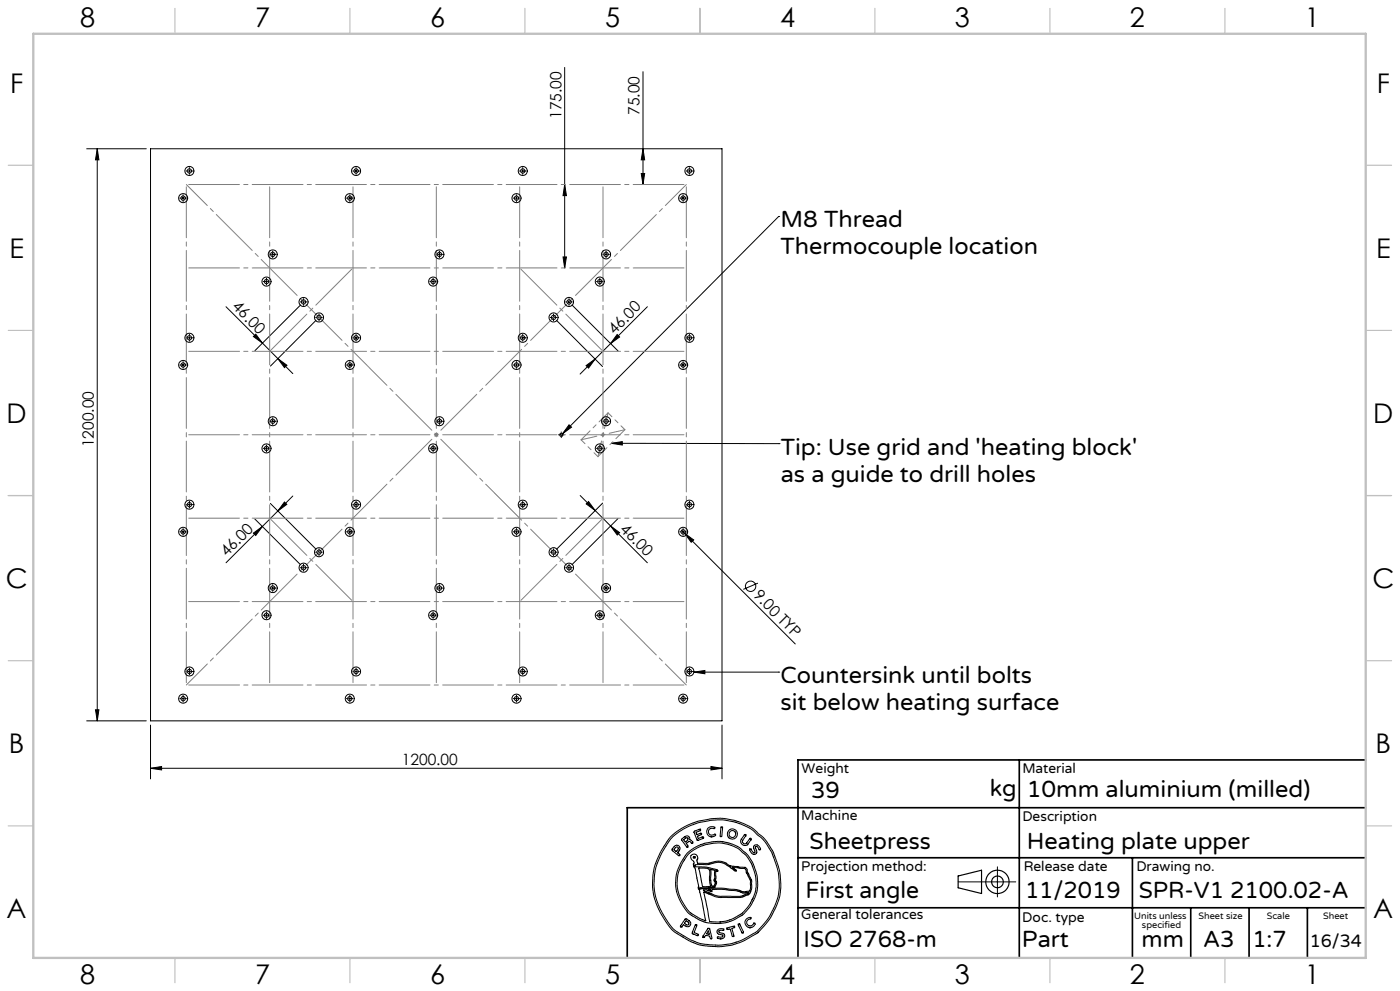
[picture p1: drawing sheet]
<svg xmlns="http://www.w3.org/2000/svg" width="420mm" height="297mm" viewBox="0 0 420 297" stroke-linecap="round" stroke-linejoin="round" font-family="sans-serif">
<g fill="none" stroke="#000" stroke-width=".3">
<path d="M169.4 20.2v60.1M192.9 21.5v33.8M26 44.6h17.9M29.2 44.6l.5 3.3h-1.1zM29.2 44.6v171.4M45.2 44.6h171.4v171.4h-171.4zM53.9 59.4h.3M54.6 59.4h.7M54.9 58.4v.3M54.9 59v.8M55.7 59.4h.3M55.8 51.3h.3"/>
<path d="M56.4 51.3h.8M56.8 50.2v.3M56.8 50.9v.7M56.8 52v.2M57.5 51.3h.3M103.9 59.4h.3M104.6 59.4h.7M105 58.4v.3M105 59v.8M105.7 59.4h.2M105.8 51.3h.3M106.5 51.3h.7"/>
<path d="M106.8 50.2v.3M106.8 50.9v.7M106.8 52v.2M107.6 51.3h.2M154 59.4h.2M154.6 59.4h.7M154.9 58.4v.3M154.9 59v.8M155.7 59.4h.3M155.8 51.3h.3M156.5 51.3h.7M156.8 50.2v.3"/>
<path d="M156.8 50.9v.7M156.8 52v.2M157.6 51.3h.2M169.4 55.3l.5 3.3h-1zM192.4 52h1l-.5 3.3zM192.9 44.6l.5 3.3h-1zM203.9 59.4h.3M204.6 59.4h.7M204.9 58.4v.3M204.9 59v.8M205.7 59.4h.3M205.8 51.3h.3"/>
<path d="M206.4 51.3h.8M206.8 50.2v.3M206.8 50.9v.7M206.8 52v.2M207.5 51.3h.3M54.9 60.1v.3M80.8 76.2h.3M81.5 76.2h.7M81.8 75.2v.3M81.8 75.9v.7M81.8 77v.3M82.6 76.2h.2"/>
<path d="M105 60.1v.3M130.8 76.2h.3M131.4 76.2h.8M131.8 75.2v.3M131.8 75.9v.7M131.8 77v.3M132.5 76.2h.3M154.9 60.1v.3M168.9 77h1l-.5 3.3zM180.8 76.2h.3M181.5 76.2h.7M181.8 75.2v.3"/>
<path d="M181.8 75.9v.7M181.8 77v.3M182.6 76.2h.2M204.9 60.1v.3M233.6 64.9h.1M233.6 64.9l-64.8 65.1M67.8 91.9l10.9 10.9M79 84.4h.2M79.6 84.4h.7M79.9 83.4v.3M79.9 84v.7M79.9 85.1v.3"/>
<path d="M80.7 84.4h.3M90.1 90.5h.2M90.2 91.4l-13.7 13.7M90.7 90.5h.7M91.1 89.5v.3M91.1 90.1v.8M91.1 91.2v.3M91.8 90.5h.3M94.7 95.1h.3M94.8 96l-13.7 13.7M95.4 95.1h.7M95.7 94.1v.3"/>
<path d="M95.7 94.8v.7M95.7 95.9v.2M96.4 95.1h.3M128.9 84.4h.3M129.6 84.4h.7M129.9 83.4v.3M129.9 84v.7M129.9 85.1v.3M130.7 84.4h.3M165.1 95.1h.2M165.7 95.1h.7M166.1 94.1v.3"/>
<path d="M166.1 94.8v.7M166.1 95.8v.3M166.8 95.1h.3M167 96l13.8 13.9M169.7 90.5h.3M170.4 90.5h.7M170.7 89.5v.3M170.7 90.1v.7M170.7 91.2v.3M171.4 90.5h.3M171.6 91.4l13.8 13.8M178.9 84.4h.3"/>
<path d="M179.6 84.4h.7M180 83.4v.3M180 84v.7M180 85.1v.3M180.7 84.4h.2M194.2 91.9l-20.2 20.2M53.9 109.4h.3M54.6 109.4h.7M54.9 108.4v.3M54.9 109v.7M54.9 110.1v.3M55.7 109.4h.3"/>
<path d="M55.8 101.2h.3M56.4 101.2h.8M56.8 100.2v.3M56.8 100.9v.7M56.8 102v.2M57.5 101.2h.3M76.7 100.2l2 2.6-2.7-1.9zM78.7 102.8l4.7 4.7M83.4 107.5l2.7 2-.8 .7zM83.4 107.5l4.4 4.5M103.9 109.4h.3M104.6 109.4h.7"/>
<path d="M105 108.4v.3M105 109v.7M105 110.1v.3M105.7 109.4h.2M105.8 101.2h.3M106.5 101.2h.7M106.8 100.2v.3M106.8 100.9v.7M106.8 102v.2M107.6 101.2h.2M154 109.4h.2M154.6 109.4h.7"/>
<path d="M154.9 108.4v.3M154.9 109v.7M154.9 110.1v.3M155.7 109.4h.3M155.8 101.2h.3M156.5 101.2h.7M156.8 100.2v.3M156.8 100.9v.7M156.8 102v.2M157.6 101.2h.2M175.8 109.6l2.7-2-1.9 2.7zM185.1 100.3l.8 .7-2.7 2z"/>
<path d="M203.9 109.4h.3M204.6 109.4h.7M204.9 108.4v.3M204.9 109v.7M204.9 110.1v.3M205.7 109.4h.3M205.8 101.2h.3M206.4 101.2h.8M206.8 100.2v.3M206.8 100.9v.7M206.8 102v.2M207.5 101.2h.3"/>
<path d="M79 134.4h.2M79.6 134.4h.7M79.9 133.4v.3M79.9 134v.8M79.9 135.1v.3M80.7 134.4h.3M80.8 126.3h.3M81.5 126.3h.7M81.8 125.2v.3M81.8 125.9v.7M81.8 127v.2M82.6 126.3h.2"/>
<path d="M128.9 134.4h.3M129.6 134.4h.7M129.9 133.4v.3M129.9 134v.8M129.9 135.1v.3M130.7 134.4h.3M130.8 126.3h.3M131.4 126.3h.8M131.8 125.2v.3M131.8 125.9v.7M131.8 127v.2M132.5 126.3h.3"/>
<path d="M167.5 130.3h.1M168 130.3h.7M168.4 129.5v.1M168.4 130v.7M168.4 131.1v.1M169.1 130.3h.1M170.7 127.3l.7 .7-2.6 2zM178.9 134.4h.3M179.6 134.4h.7M180 133.4v.3M180 134v.8M180 135.1v.3"/>
<path d="M180.7 134.4h.2M180.8 126.3h.3M181.5 126.3h.7M181.8 125.2v.3M181.8 125.9v.7M181.8 127v.2M182.6 126.3h.2M183.4 132.9l3.3-.5v1zM183.4 132.9l50.3 .1M233.7 133h.1M53.9 159.4h.3M54.6 159.4h.7"/>
<path d="M54.9 158.4v.3M54.9 159v.7M55.7 159.4h.3M55.8 151.2h.3M56.4 151.2h.8M56.8 150.2v.3M56.8 150.9v.7M56.8 152v.3M57.5 151.2h.3M76 159.8l2.7-2-2 2.7zM76.4 155.5l13.8 13.8M78.7 157.8l-10.9 10.9"/>
<path d="M81.1 150.9l13.7 13.7M85.3 150.5l.7 .7-2.6 1.9zM87.8 148.7l-9.1 9.1M103.9 159.4h.3M104.6 159.4h.7M105 158.4v.3M105 159v.7M105.7 159.4h.2M105.8 151.2h.3M106.5 151.2h.7M106.8 150.2v.3M106.8 150.9v.7"/>
<path d="M106.8 152v.3M107.6 151.2h.2M154 159.4h.2M154.6 159.4h.7M154.9 158.4v.3M154.9 159v.7M155.7 159.4h.3M155.8 151.2h.3M156.5 151.2h.7M156.8 150.2v.3M156.8 150.9v.7M156.8 152v.3"/>
<path d="M157.6 151.2h.2M174.1 148.5l4.4 4.5M175.9 151l.7-.7 1.9 2.7zM178.5 153l15.7 15.7M180.8 150.8l-13.8 13.8M183.2 157.7l2.7 1.9-.7 .7zM185.4 155.4l-13.8 13.8M203.9 159.4h.3M204.5 158.9l.9 .9M204.6 159.4h.7M204.9 158.4v.3M204.9 159v.7"/>
<path d="M205.4 159.8l2.7 2-.7 .7zM205.4 159.8l33.2 33.2M205.7 159.4h.3M205.8 151.2h.3M206.4 151.2h.8M206.8 150.2v.3M206.8 150.9v.7M206.8 152v.3M207.5 151.2h.3M54.9 160.1v.3M80.8 176.2h.3M81.5 176.2h.7"/>
<path d="M81.8 175.2v.3M81.8 175.9v.7M81.8 177v.2M82.6 176.2h.2M90.1 170.1h.2M90.7 170.1h.7M91.1 169.1v.3M91.1 169.8v.7M91.1 170.9v.2M91.8 170.1h.3M94.7 165.5h.3M95.4 165.5h.7"/>
<path d="M95.7 164.5v.3M95.7 165.1v.8M95.7 166.2v.3M96.4 165.5h.3M105 160.1v.3M130.8 176.2h.3M131.4 176.2h.8M131.8 175.2v.3M131.8 175.9v.7M131.8 177v.2M132.5 176.2h.3M154.9 160.1v.3"/>
<path d="M165.1 165.5h.2M165.7 165.5h.7M166.1 164.5v.3M166.1 165.1v.7M166.1 166.2v.3M166.8 165.5h.3M169.7 170.1h.3M170.4 170.1h.7M170.7 169.1v.3M170.7 169.8v.7M170.7 170.8v.3M171.5 170.1h.2"/>
<path d="M180.8 176.2h.3M181.5 176.2h.7M181.8 175.2v.3M181.8 175.9v.7M181.8 177v.2M182.6 176.2h.2M204.9 160.1v.3M227.4 174.8l-4.4 1.8M79 184.4h.2M79.6 184.4h.7M79.9 183.4v.3M79.9 184v.7"/>
<path d="M79.9 185.1v.3M80.7 184.4h.3M128.9 184.4h.3M129.6 184.4h.7M129.9 183.4v.3M129.9 184v.7M129.9 185.1v.3M130.7 184.4h.3M178.9 184.4h.3M179.6 184.4h.7M180 183.4v.3M180 184v.7"/>
<path d="M180 185.1v.3M180.7 184.4h.2M26 216h17.9M28.6 212.7h1.1l-.5 3.3zM45.2 217.3v16.1M53.9 209.4h.3M54.6 209.4h.7M54.9 208.4v.3M54.9 209v.8M54.9 210.1v.3M55.7 209.4h.3M55.8 201.3h.3"/>
<path d="M56.4 201.3h.8M56.8 200.2v.3M56.8 200.9v.7M56.8 202v.2M57.5 201.3h.3M103.9 209.4h.3M104.6 209.4h.7M105 208.4v.3M105 209v.8M105 210.1v.3M105.7 209.4h.2M105.8 201.3h.3"/>
<path d="M106.5 201.3h.7M106.8 200.2v.3M106.8 200.9v.7M106.8 202v.2M107.6 201.3h.2M154 209.4h.2M154.6 209.4h.7M154.9 208.4v.3M154.9 209v.8M154.9 210.1v.3M155.7 209.4h.3M155.8 201.3h.3"/>
<path d="M156.5 201.3h.7M156.8 200.2v.3M156.8 200.9v.7M156.8 202v.2M157.6 201.3h.2M203.9 209.4h.3M204.6 209.4h.7M204.9 208.4v.3M204.9 209v.8M204.9 210.1v.3M205.7 209.4h.3M205.8 201.3h.3"/>
<path d="M206.4 201.3h.8M206.8 200.2v.3M206.8 200.9v.7M206.8 202v.2M207.5 201.3h.3M208.2 201.4l3.3-.5v1zM208.2 201.4h25.4M216.6 217.3v16.1M233.6 201.4h.1M45.2 230.3l3.3-.6v1zM45.2 230.3h171.4M213.3 229.7l3.3 .6-3.3 .4z"/>
<path d="M201.2 250.8l3.2-2.5 3.4-1.6 1.8-.6 3.4-.7 3.2-.2 4.1 .6 3.3 1.2 2.4 1.4 3.1 2.6 2.7 4.1 1.5 4 .7 2.8 .2 4.3-.5 3.2-2.2 5.1-1.7 2.3-2.5 2.8-3.9 2.2-2.4 1-2.1 .6-3.7 .3-4.1-.3-2.1-.5-3-1.4-4.5-2.9-2.2-3.1-2.1-3.9-1-2.8-.4-2.8 .1-3.9 .7-3.3 2-4.3zM201.8 250.8l3.3-2.4 3.5-1.5 4.6-1.1 3.7-.1 3.6 .7 3.8 1.5 1.4 .8 3.2 2.9 2.6 3.9 1.2 3.2 .9 3.2 .2 4.2-.5 3-.9 2.6-1.3 2.6-1.2 1.7-2.9 3.3-4.1 2.3-3.4 1.2-3 .4h-2.8l-3.5-.4-2.8-1-4.2-2.5-1.7-1.4-2.3-3.4-1.7-3.3-1-3.1-.3-3.2 .3-3.7 .6-2.4 1.8-3.8zM202.4 253.6l.8-.3 .7 .6v.7l-.6 .9 .7 .6-.1 .3h-.3l-2-1.6zM202.7 254l.5-.2 .3 .4-.6 1-.7-.5zM204.5 251.4l1.2-.8h.7l.5 .5v.6l.5 .1 .5 .8-.3 .2-.7-.6-.4 .1-.6 .4 .5 .8-.3 .4-1.6-2.1zM205.1 251.6l.9-.6 .4 .3v.4l-.8 .6zM206.1 253.9h.1M206.4 256.1l1.9-1.5 3.3-1.5 3.6-.5 3.1 .4 3.1 1.3 2 1.6 1.9 2.7 .8 1.9 .7 2.7-.1 3.7-.8 2.2-1.7 2.9-1.6 1.8-3.1 1.7-1.8 .6-1.8 .2-2.4-.1a.7 .7 0 0 1-.8-.9l-1.6-8 4.5 1.7 6.9-.1 2.1-.8 .5-.7 .4-1.3v-2.2l-1.3-2.5-.1-.9-.5-.5-4.5-.5-1.7-1-1.5-.4-1.3 .1-2.1 .6h-3.2l-.2-1.1 .2-.6-.2-.7-.7-.4-.9 .2-.3 .4 .1 .6 .9 1-.1 1.4 .5 .7 1 5.3-.2 .6 .4 .5 .3 1.1 1.6 8.2-1.4-.6-3.1-1.8-.8-.7-2-3.1-1.1-3-.2-2.4 .4-2.8 1.1-2.8zM208.2 249.2l1.9-.7v.5l-1.3 .4v.3l.3 .5 1.1-.5 .3 .2-.1 .3-1.2 .4 .3 .7 1.3-.5 .2 .1v.3l-1.8 .6zM209.3 251.9h.1M212.4 248.2l.9-.4 1.1 .1-.1 .5-.9-.2-.6 .3-.3 .9 .6 .8 .8 .1 .6-.3 .2 .4-1 .4-1.2-.3-.5-1.1zM213.3 250.8h.1"/>
<path d="M216.4 247.8h.2l.2 .4-.3 2.4-.3 .2-.2-.4zM223.3 250.2l.4-.1 .1 .3-1.1 1.6 .4 .8h.7l1.2-1.6 .4 .2-1 1.6-.6 .4-1.1-.3-.5-.9 .2-.7zM224.9 254.5l.3-.1 .6 .9 .6 .2-.3-1.8 .5-.5 .8 .2 .8 1-.3 .3-.7-1h-.5l-.1 .4 .4 1.4-.6 .6-1-.5zM226.1 256h.1M299.2 259.8v9M202.9 266.9l-.2-2.4 .3-3 1.1-2.6 1.6-2.6 1.5-1.5 2.2-1.3 2-.8 2.4-.4 2.3-.1 2.3 .4 3.4 1.4 2.2 1.9 1.2 1.7 .9 1.7 1.1 3.3 .1 2.8-.2 1.8-.6 1.8-1.5 2.7-2.4 2.6-2.7 1.5-2.3 .8-2.8 .2-3.1-.3-2-.8-2.4-1.5-1.1-.8-1.7-2.6-1-2-.6-1.9M205.6 275.4l.3-.1 1.1 .9 .2 1-.4 .4-.7 .1-1.1-.6-.5 .7h-.3v-.3zM205.8 275.9l.9 .6-.1 .6-.4 .1-.9-.5zM208.6 277.2l.3-.1 .2 .3-.9 2.1 1.2 .5 .1 .2-.2 .3-1.7-.8zM210.1 266.4h.1M210.2 266.4l6.5-.2 4.2 .4 2.2 .7h.4M211 266.7h1l1.5 .5 .1-.6 3-.1 4.4 .5 2 .7 1.7-.2-.5 .4-2.1 .7h-6l-1.9-.4-3.1-1.2z"/>
<path d="M212 260.3l-2.4-.2 1.1 5.6 2.5-.1-.4-1.9 .1-2.6-.2-.7-.7-.1M212.4 278.2l.5 .2 .7 2.6-.2 .3h-.3l-.2-.7-.2-.1-1-.2-.4 .6-.4-.1zM212.5 278.9l.3 1.1-.9-.1zM212.6 266.6h-.1M212.7 266.6h.5l.1 .2zM213.1 260.6l1.4 .2v2.3l-.3 .8 .4 .7-.4 .9-.3 .1h-.3l-.3-1v-3.1zM214.8 260.9l.1 .1M214.8 261v2.2l-.2 .6 .4 .5v.4l-.5 1-.6 .3-4.1 .1 .3 .3M214.9 261l.3 .2 .2-.3-.6-.3-2.7-.7-3.5-.2-.2-.5 3.8-.1 2.5-.6 1.2-.1 1.5 .5 3.3 2.2 .2-.3-1.2-.8 3.8 .3 1.7 3.9v1.8l-.3 1.1-1.4 .2M215.2 278.8l.8-.5 1.1 .2-.1 .4-.9-.1-.5 .3 .2 .4 1.5 .5 .1 .6-.4 .6-1 .2-.8-.3 .2-.4 1 .2 .5-.3-.1-.4-1.5-.5-.2-.4zM216 276.3h.1M218.1 278.2l2.1-.7 .2 .2-.1 .3-.8 .2 .7 2.2-.1 .3-.5-.2-.6-2.1-.8 .2z"/>
<path d="M221.5 277l.4-.1 1.1 2.4v.2h-.4zM222.7 279.6h.1M223.5 267.3h.1M223.9 275.4l1.3-.4v.3l-.6 .3-.5 .4v.9l.5 .6h.6l1.2-.9 .2 .3-.4 .6-1.1 .6-1.1-.5-.5-1zM224.9 278h.1M287.4 264.3h17.3M213.2 281.3h.1M216 281.4h.1"/>
<circle cx="54.9" cy="59.4" r="1.36"/>
<circle cx="55" cy="59.4" r=".65"/>
<circle cx="56.8" cy="51.2" r="1.35"/>
<circle cx="56.8" cy="51.2" r=".64"/>
<circle cx="104.9" cy="59.4" r="1.36"/>
<circle cx="104.9" cy="59.4" r=".64"/>
<circle cx="106.8" cy="51.3" r="1.34"/>
<circle cx="106.8" cy="51.2" r=".64"/>
<circle cx="154.9" cy="59.4" r=".64"/>
<circle cx="154.9" cy="59.4" r="1.37"/>
<circle cx="156.8" cy="51.2" r=".65"/>
<circle cx="156.8" cy="51.2" r="1.35"/>
<circle cx="204.9" cy="59.4" r="1.36"/>
<circle cx="205" cy="59.4" r=".64"/>
<circle cx="206.8" cy="51.2" r="1.35"/>
<circle cx="206.8" cy="51.2" r=".64"/>
<circle cx="81.8" cy="76.2" r="1.36"/>
<circle cx="81.8" cy="76.3" r=".65"/>
<circle cx="131.8" cy="76.2" r="1.36"/>
<circle cx="131.8" cy="76.2" r=".64"/>
<circle cx="181.8" cy="76.2" r="1.36"/>
<circle cx="181.8" cy="76.2" r=".64"/>
<circle cx="79.9" cy="84.4" r=".64"/>
<circle cx="79.9" cy="84.4" r="1.37"/>
<circle cx="91.1" cy="90.5" r=".64"/>
<circle cx="91.1" cy="90.5" r="1.37"/>
<circle cx="95.7" cy="95.1" r="1.36"/>
<circle cx="95.7" cy="95.1" r=".65"/>
<circle cx="129.9" cy="84.4" r="1.36"/>
<circle cx="130" cy="84.4" r=".65"/>
<circle cx="166" cy="95.1" r=".64"/>
<circle cx="166.1" cy="95.1" r="1.36"/>
<circle cx="170.7" cy="90.5" r="1.36"/>
<circle cx="170.7" cy="90.5" r=".64"/>
<circle cx="179.9" cy="84.4" r="1.36"/>
<circle cx="179.9" cy="84.4" r=".64"/>
<circle cx="54.9" cy="109.4" r=".66"/>
<circle cx="55" cy="109.4" r="1.35"/>
<circle cx="56.8" cy="101.2" r=".65"/>
<circle cx="56.8" cy="101.2" r="1.35"/>
<circle cx="104.9" cy="109.4" r=".65"/>
<circle cx="104.9" cy="109.4" r="1.35"/>
<circle cx="106.8" cy="101.2" r=".65"/>
<circle cx="106.8" cy="101.2" r="1.34"/>
<circle cx="154.9" cy="109.4" r=".64"/>
<circle cx="155" cy="109.4" r="1.36"/>
<circle cx="156.8" cy="101.2" r=".66"/>
<circle cx="156.8" cy="101.2" r="1.35"/>
<circle cx="205" cy="109.4" r=".65"/>
<circle cx="205" cy="109.4" r="1.35"/>
<circle cx="206.8" cy="101.2" r=".65"/>
<circle cx="206.8" cy="101.2" r="1.35"/>
<circle cx="79.9" cy="134.4" r=".64"/>
<circle cx="79.9" cy="134.4" r="1.37"/>
<circle cx="81.8" cy="126.2" r=".65"/>
<circle cx="81.8" cy="126.2" r="1.35"/>
<circle cx="129.9" cy="134.4" r="1.36"/>
<circle cx="130" cy="134.4" r=".65"/>
<circle cx="131.8" cy="126.2" r="1.35"/>
<circle cx="131.8" cy="126.2" r=".64"/>
<circle cx="168.4" cy="130.3" r=".49"/>
<circle cx="179.9" cy="134.4" r="1.36"/>
<circle cx="179.9" cy="134.4" r=".64"/>
<circle cx="181.8" cy="126.3" r="1.34"/>
<circle cx="181.8" cy="126.2" r=".64"/>
<circle cx="54.9" cy="159.4" r="1.36"/>
<circle cx="55" cy="159.4" r=".65"/>
<circle cx="56.8" cy="151.2" r="1.36"/>
<circle cx="56.8" cy="151.2" r=".64"/>
<circle cx="104.9" cy="159.4" r="1.36"/>
<circle cx="104.9" cy="159.4" r=".64"/>
<circle cx="106.8" cy="151.2" r="1.36"/>
<circle cx="106.8" cy="151.2" r=".64"/>
<circle cx="154.9" cy="159.4" r=".64"/>
<circle cx="154.9" cy="159.4" r="1.37"/>
<circle cx="156.8" cy="151.2" r="1.36"/>
<circle cx="156.8" cy="151.3" r=".65"/>
<circle cx="204.9" cy="159.4" r="1.36"/>
<circle cx="205" cy="159.4" r=".64"/>
<circle cx="206.8" cy="151.2" r="1.36"/>
<circle cx="206.8" cy="151.2" r=".64"/>
<circle cx="81.8" cy="176.2" r=".66"/>
<circle cx="81.8" cy="176.2" r="1.36"/>
<circle cx="91" cy="170.1" r=".64"/>
<circle cx="91.1" cy="170.1" r="1.36"/>
<circle cx="95.7" cy="165.5" r="1.36"/>
<circle cx="95.7" cy="165.5" r=".64"/>
<circle cx="131.8" cy="176.2" r="1.36"/>
<circle cx="131.8" cy="176.2" r=".65"/>
<circle cx="166.1" cy="165.5" r=".64"/>
<circle cx="166.1" cy="165.5" r="1.36"/>
<circle cx="170.7" cy="170.1" r=".65"/>
<circle cx="170.7" cy="170.1" r="1.34"/>
<circle cx="181.8" cy="176.3" r="1.36"/>
<circle cx="181.8" cy="176.2" r=".65"/>
<circle cx="225.2" cy="175.7" r="1.55"/>
<circle cx="79.9" cy="184.4" r=".64"/>
<circle cx="80" cy="184.4" r="1.36"/>
<circle cx="129.9" cy="184.4" r=".66"/>
<circle cx="130" cy="184.4" r="1.35"/>
<circle cx="179.9" cy="184.4" r=".65"/>
<circle cx="179.9" cy="184.4" r="1.35"/>
<circle cx="54.9" cy="209.4" r="1.36"/>
<circle cx="55" cy="209.4" r=".65"/>
<circle cx="56.8" cy="201.2" r="1.35"/>
<circle cx="56.8" cy="201.2" r=".64"/>
<circle cx="104.9" cy="209.4" r="1.36"/>
<circle cx="104.9" cy="209.4" r=".64"/>
<circle cx="106.8" cy="201.3" r="1.34"/>
<circle cx="106.8" cy="201.2" r=".64"/>
<circle cx="154.9" cy="209.4" r=".64"/>
<circle cx="154.9" cy="209.4" r="1.37"/>
<circle cx="156.8" cy="201.2" r=".65"/>
<circle cx="156.8" cy="201.2" r="1.35"/>
<circle cx="204.9" cy="209.4" r="1.36"/>
<circle cx="205" cy="209.4" r=".64"/>
<circle cx="206.8" cy="201.2" r="1.35"/>
<circle cx="206.8" cy="201.2" r=".64"/>
<circle cx="208.3" cy="256.9" r=".26"/>
<circle cx="219.7" cy="250" r="1.51"/>
<circle cx="219.7" cy="250" r="1.01"/>
</g>
<g fill="none" stroke="#000" stroke-width=".35">
<path d="M287.4 262.5l7.1-1.7v7l-7.1-1.7z"/>
<circle cx="299.2" cy="264.3" r="3.5"/>
<circle cx="299.2" cy="264.3" r="1.75"/>
</g>
<path d="M130.4 130.3h1M130.5 130l.7 .7M130.9 129.8v1M131.2 130l-.7 .7M180.4 130.3h1M180.5 130l.7 .7M180.9 129.8v1M181.2 130l-.7 .7" fill="none" stroke="#808080" stroke-width=".3"/>
<path d="M305.8 227.7v59.2M409.7 227.7h-170.3v59.2M239.4 257.1h170.3M339.7 257.1v29.9M409.7 242.1h-221.5v45M239.4 272.1h170.3M357.2 272.1v14.8M374.7 272.1v14.8M392.2 272.1v14.8" fill="none" stroke="#000" stroke-width=".5"/>
<g fill="none" stroke="#c0c0c0" stroke-width=".35">
<path d="M52.5 2.5v7.5M105 2.5v7.5M157.5 2.5v7.5M210 2.5v7.5M262.5 2.5v7.5M315 2.5v7.5M367.5 2.5v7.5M2.5 49.5h7.5M410 49.5h7.5M2.5 99h7.5M410 99h7.5M2.5 148.5h7.5"/>
<path d="M410 148.5h7.5M2.5 198h7.5M410 198h7.5M2.5 247.5h7.5M410 247.5h7.5M52.5 287v7.5M105 287v7.5M157.5 287v7.5M210 287v7.5M262.5 287v7.5M315 287v7.5M367.5 287v7.5"/>
</g>
<path d="M10 10.1h399.7v277h-399.7z" fill="none" stroke="#c0c0c0" stroke-width=".7"/>
<path d="M179.4 136.9l3-13.2M187.5 128.8l-13.2 3" fill="none" stroke="#808080" stroke-width=".3" stroke-dasharray="15.2 1.3 1.3 1.3" stroke-dashoffset="10.4"/>
<g fill="none" stroke="#808080" stroke-width=".3" stroke-dasharray="15.2 1.3 1.3 1.3" stroke-dashoffset="-.7">
<path d="M55.9 55.3h150M55.9 55.3v150M80.9 55.3v150M105.9 55.3v150M130.9 55.3v150M155.9 55.3v150M180.9 55.3v150M205.9 55.3v150M55.9 80.3h150M55.9 105.3h150M55.9 130.3h150M55.9 155.3h150"/>
<path d="M55.9 180.3h150M55.9 205.3h150"/>
</g>
<path d="M55.9 55.3l150 150M55.9 205.3l150-150" fill="none" stroke="#808080" stroke-width=".3" stroke-dasharray="15.2 1.3 1.3 1.3" stroke-dashoffset="6.3"/>
<path d="M155.9 80.3l25 25M80.9 105.3l25-25M180.9 155.3l-25 25M105.9 180.3l-25-25" fill="none" stroke="#808080" stroke-width=".3" stroke-dasharray="15.2 1.3 1.3 1.3" stroke-dashoffset="-.5"/>
<path d="M179.4 136.9l-5.1-5.1M187.5 128.8l-5.1-5.1" fill="none" stroke="#808080" stroke-width=".3" stroke-dasharray="15.2 1.3 1.3 1.3" stroke-dashoffset="13.6"/>
<path d="M174.3 131.8l8.1-8.1M179.4 136.9l8.1-8.1" fill="none" stroke="#808080" stroke-width=".3" stroke-dasharray="15.2 1.3 1.3 1.3" stroke-dashoffset="11.4"/>
<g fill="#000">
<path d="M205.4 159.8l2.7 2-.7 .7z"/>
<path d="M169.4 55.3l.5 3.3h-1zM168.9 77h1l-.5 3.3z"/>
<path d="M192.4 52h1l-.5 3.3zM192.9 44.6l.5 3.3h-1z"/>
<path d="M76.7 100.2l2 2.6-2.7-1.9zM83.4 107.5l2.7 2-.8 .7z"/>
<path d="M185.1 100.3l.8 .7-2.7 2zM175.8 109.6l2.7-2-1.9 2.7z"/>
<path d="M183.4 132.9l3.3-.5v1zM208.2 201.4l3.3-.5v1zM170.7 127.3l.7 .7-2.6 2z"/>
<path d="M85.3 150.5l.7 .7-2.6 1.9zM76 159.8l2.7-2-2 2.7z"/>
<path d="M175.9 151l.7-.7 1.9 2.7zM183.2 157.7l2.7 1.9-.7 .7z"/>
<path d="M28.6 212.7h1.1l-.5 3.3zM29.2 44.6l.5 3.3h-1.1z"/>
<path d="M45.2 230.3l3.3-.6v1zM213.3 229.7l3.3 .6-3.3 .4z"/>
</g>
<g font-size="8.1">
<text x="24" y="8">8</text>
<text x="76.5" y="8">7</text>
<text x="129" y="8">6</text>
<text x="181.5" y="8">5</text>
<text x="234" y="8">4</text>
<text x="286.5" y="8">3</text>
<text x="339" y="8">2</text>
<text x="391.5" y="8">1</text>
<text x="3" y="27.7">F</text>
<text x="413" y="27.7">F</text>
<text x="2.8" y="77.2">E</text>
<text x="412.8" y="77.2">E</text>
<text x="2" y="126.7">D</text>
<text x="412" y="126.7">D</text>
<text x="1.7" y="176.2">C</text>
<text x="411.7" y="176.2">C</text>
<text x="2.7" y="225.7">B</text>
<text x="412.7" y="225.7">B</text>
<text x="2" y="275.2">A</text>
<text x="412" y="275.2">A</text>
<text x="24" y="295">8</text>
<text x="76.5" y="295">7</text>
<text x="129" y="295">6</text>
<text x="181.5" y="295">5</text>
<text x="234" y="295">4</text>
<text x="286.5" y="295">3</text>
<text x="339" y="295">2</text>
<text x="391.5" y="295">1</text>
</g>
<g font-size="7.1">
<text x="234.2" y="68.2">M8 Thread</text>
<text x="234.2" y="76.2">Thermocouple location</text>
<text x="234.2" y="136.3">Tip: Use grid and 'heating block'</text>
<text x="234.2" y="144.3">as a guide to drill holes</text>
<text x="234.2" y="204.8">Countersink until bolts</text>
<text x="234.2" y="212.8">sit below heating surface</text>
<text x="243.3" y="239.1">39</text>
<text x="297" y="238.5">kg</text>
<text x="308" y="239">10mm aluminium (milled)</text>
<text x="242.9" y="254.4">Sheetpress</text>
<text x="308" y="254.4">Heating plate upper</text>
<text x="241.6" y="269.2">First angle</text>
<text x="307.5" y="269.2">11/2019</text>
<text x="341.6" y="269.2">SPR-V1 2100.02-A</text>
<text x="241.1" y="283.7">ISO 2768-m</text>
<text x="306.6" y="283.9">Part</text>
<text x="342.5" y="283.9">mm</text>
<text x="360.9" y="283.9">A3</text>
<text x="375.7" y="283.9">1:7</text>
</g>
<text font-size="5.4" x="392.9" y="283.8">16/34</text>
<g font-size="4.7">
<text x="168.4" y="35.7" transform="rotate(-90 168.4 35.7)">175.00</text>
<text x="191.9" y="34.4" transform="rotate(-90 191.9 34.4)">75.00</text>
<text x="69.5" y="92.1" transform="rotate(45 69.5 92.1)">46.00</text>
<text x="184.4" y="100.3" transform="rotate(-45 184.4 100.3)">46.00</text>
<text x="28.2" y="134" transform="rotate(-90 28.2 134)">1200.00</text>
<text x="185.8" y="158.8" transform="rotate(45 185.8 158.8)">46.00</text>
<text x="68" y="167" transform="rotate(-45 68 167)">46.00</text>
<text x="225.8" y="178.7" transform="rotate(45 225.8 178.7)">9.00 TYP</text>
<text x="120.5" y="229.2">1200.00</text>
</g>
<g font-size="4.2">
<text x="240.5" y="231.7">Weight</text>
<text x="306.7" y="231.7">Material</text>
<text x="240.4" y="245.9">Machine</text>
<text x="306.7" y="246.1">Description</text>
<text x="240.4" y="261.1">Projection method:</text>
<text x="307.1" y="261">Release date</text>
<text x="340.9" y="261">Drawing no.</text>
<text x="240.4" y="275.6">General tolerances</text>
<text x="306.7" y="276.3">Doc. type</text>
</g>
<g font-size="2.8">
<text x="340.3" y="275.3">Units unless</text>
<text x="359.6" y="275.3">Sheet size</text>
<text x="380" y="275.3">Scale</text>
<text x="396.9" y="275.3">Sheet</text>
<text x="342.6" y="278.2">specified</text>
</g>
</svg>
